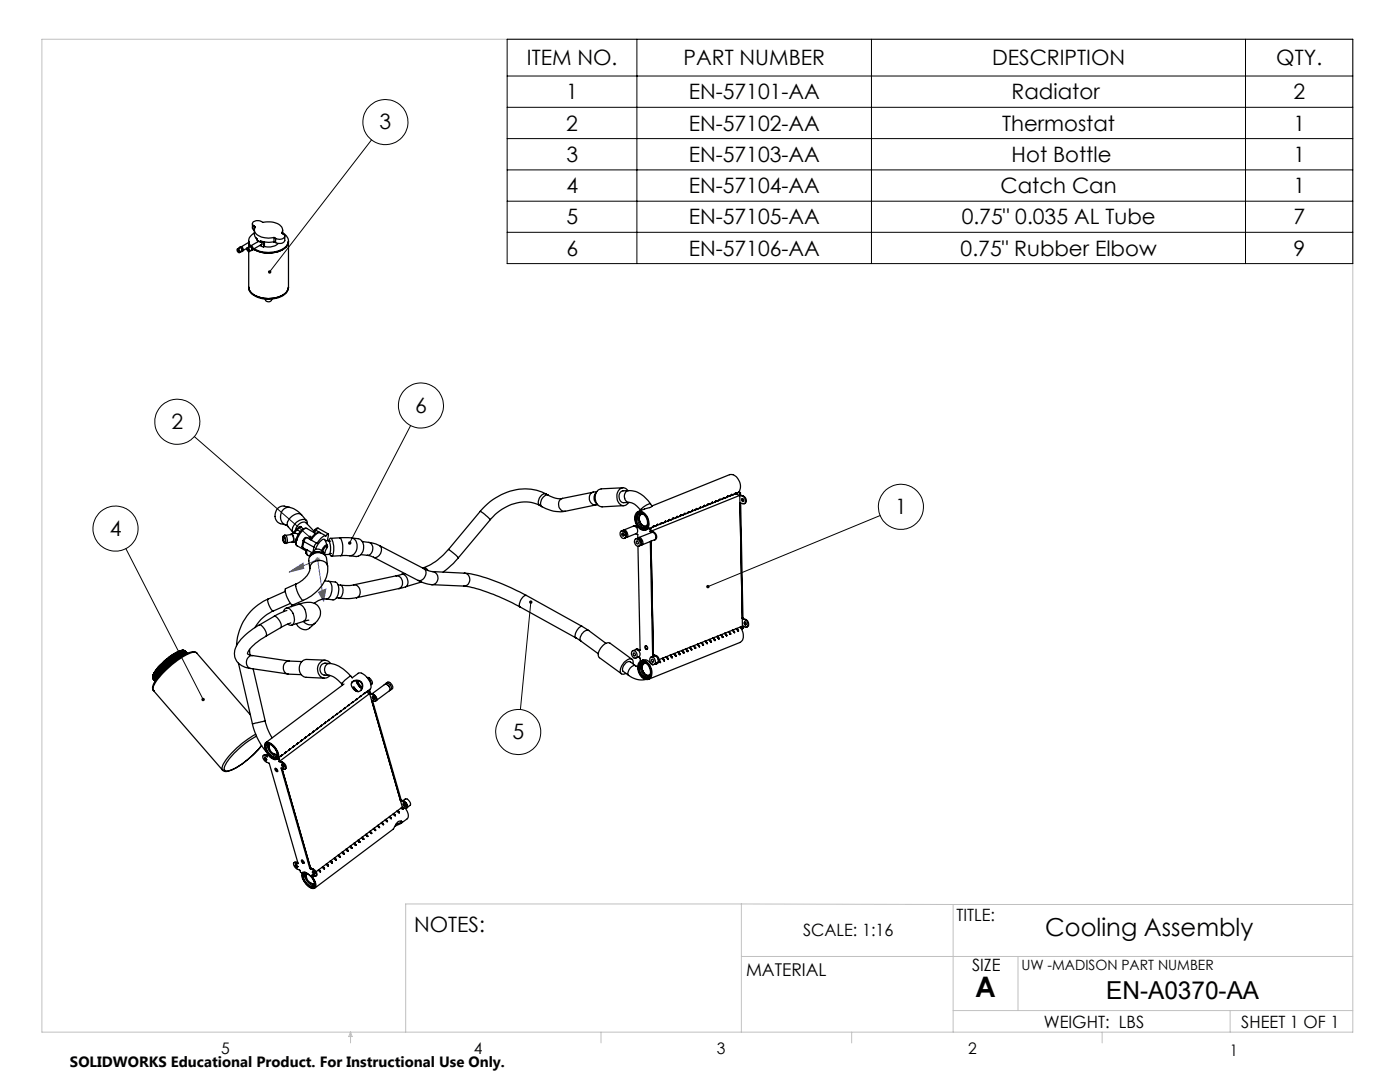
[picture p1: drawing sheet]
<svg xmlns="http://www.w3.org/2000/svg" width="279mm" height="216mm" viewBox="0 0 279 216" stroke-linecap="round" stroke-linejoin="round" font-family="sans-serif">
<g fill="none" stroke="#c0c0c0" stroke-width=".2">
<path d="M8.4 7.8h261.6v198.2h-261.6zM148 180.4v25.6M148 180.4h-67v25.6M148 190.9h122M148 180.4l42.2 .1M190.2 180.5v25.5M190.2 180.5h79.8M203.2 190.9v10.7M70 206v2.1M70 206l.3 .8h-.7zM119.9 206v2.1M170 206v2.1"/>
<path d="M190.2 201.6h79.8M220 206v2.1M245.5 201.6v4.4"/>
</g>
<path d="M57.7 114.2l5.7-2.5 1.2 8.2M57.7 114.2l2.8-1.8 .1 1zM63.6 118.2l1.4-.7-.4 2.4z" fill="none" stroke="#00f" stroke-width=".2"/>
<path d="M62.9 111.7h1M63 111.3l.7 .7M63.4 111.2v.9M63.7 111.3l-.7 .7" fill="none" stroke="#808080" stroke-width=".2"/>
<g fill="none" stroke="#000" stroke-width=".2">
<path d="M101.2 7.8h168.8v44.8h-168.8zM101.2 15.2h168.8M127.1 7.8v44.8M173.9 7.8v44.8M248.6 7.8v44.8M74.2 27.9l-20.4 26.4M101.2 21.4h168.8M101.2 27.7h168.8M101.2 33.9h168.8M101.2 40.1h168.8M101.2 46.4h168.8M38.8 87.1l23.1 20.1"/>
<path d="M82 84.9l-12.2 23.4M25.1 109.5l15.4 30.1M175.6 102.9l-34.3 14.2M105.9 120.2l-2 21.4"/>
<circle cx="76.9" cy="24.4" r="4.5"/>
<circle cx="35.4" cy="84.2" r="4.5"/>
<circle cx="84" cy="80.9" r="4.5"/>
<circle cx="23" cy="105.5" r="4.5"/>
<circle cx="179.8" cy="101.1" r="4.5"/>
<circle cx="103.4" cy="146.1" r="4.5"/>
</g>
<path d="M57.7 114.2l2.8-1.8 .1 1zM63.6 118.2l1.4-.7-.4 2.4z" fill="#00f"/>
<path d="M141 116.8v.4l.3-.1-.3 .1a.34 .34 0 0 0 .5 .1 .34 .34 0 0 0 0-.5 .34 .34 0 0 0-.5 0zM61.6 107a.34 .34 0 0 0 0 .5 .34 .34 0 0 0 .5-.1l-.2-.2 .2 .2a.34 .34 0 0 0 0-.5 .34 .34 0 0 0-.5 .1zM53.6 54l-.1 .2 .1 .3 .2-.2-.2 .2a.34 .34 0 0 0 .5 0 .34 .34 0 0 0 0-.5 .34 .34 0 0 0-.5 0zM40.4 139.3a.34 .34 0 0 0-.2 .4 .34 .34 0 0 0 .5 .2l-.2-.3 .2 .3a.34 .34 0 0 0 .1-.5 .34 .34 0 0 0-.4-.1zM105.7 119.9a.34 .34 0 0 0 0 .5 .34 .34 0 0 0 .6-.1 .34 .34 0 0 0-.3-.5l-.1 .4 .1-.4zM69.5 108.1l.1 .5 .2-.3-.2 .4a.35 .35 0 0 0 .5-.2 .35 .35 0 0 0-.1-.4 .35 .35 0 0 0-.5 0z" fill="#000"/>
<g fill="none" stroke="#000" stroke-width=".25">
<path d="M47.4 49.7a.4 .4 0 0 1 .4 .2 .4 .4 0 0 1-.1 .5 .54 .54 0 0 1-.3-.7zM47.4 49.7l.4-.3a.5 .5 0 0 1 .5 .7l-.5 .3M47.7 49.5a.41 .41 0 0 1 .6 .1 .41 .41 0 0 1-.1 .6M47.8 49.4a.49 .49 0 0 1 .7 .1 .49 .49 0 0 1-.2 .7M49.3 49.5a.37 .37 0 0 1 .5 .2 .37 .37 0 0 1-.2 .5l-.3-.4zM49.3 49.5l-.7 .5M49.3 49.5l.5-.3a.47 .47 0 0 1 .4 .7l-.5 .3M49.5 49.7l.1 .1v.2l-.1-.1zM49.6 57.3a2.76 2.76 0 0 0 2.7 2.1 5.4 5.4 0 0 0 4.9-1.2l.4-.9M49.6 48.2l.3 .9M49.6 48.4l-1.4 .8M49.6 48.1v1.2"/>
<path d="M49.7 49.3a.44 .44 0 0 1 .6 .1 .44 .44 0 0 1-.1 .6h-.1M49.8 49.1a.48 .48 0 0 1 .6 .2 .48 .48 0 0 1-.2 .7M50.4 44.6v1l.3 .3M50.7 45.1l.3 .2a1.27 1.27 0 0 0 .9 1.9 4.6 4.6 0 0 0 2.8 .2M50.7 45.1a.51 .51 0 0 1-.3-.6 .51 .51 0 0 1 .5-.4h1.1a1.02 1.02 0 0 0 1.2 .2 2.84 2.84 0 0 1 3.2 1.4l-.2 .8 .3 .2a.52 .52 0 0 1 .3 .6 .52 .52 0 0 1-.6 .4l-.4 .1-.8-.2M50.7 45.1v.8M50.7 45.9l.1 .1M50.8 45.9v1.2l.5 .6a.82 .82 0 0 0 .7 .6M50.8 46.5a1.64 1.64 0 0 0-.8 2.5M51 47.4l.3 .4M51.5 48v.2M51.6 48.2l-1.5 .8"/>
<path d="M51.9 49l.7 .3M52 48.1v.1l.4 .2M52.1 48.2l-.1 .1M52.1 48.3l.2 .3-.2 .3M52.2 48.8l-1.7 .9M52.4 48.2v.2M52.4 48.4l.2-.1v1M52.8 48.3v.9M52.8 49.2l-.2 .1M53 59.7a.66 .66 0 0 0 .6 .5 .66 .66 0 0 0 .7-.5M54.6 48.3l.2 .1M54.7 48.2a4.9 4.9 0 0 1-2.7-.2v.3"/>
<path d="M54.7 47.4l.3 .2M54.7 47.4v.8M54.7 48.2l.3 .2M54.8 48.3v.1M54.9 48.3l-.1 .1M55 47.6v.8M55.5 48.6a2.82 2.82 0 0 1-2.7 .6M56.4 46.5a1.73 1.73 0 0 1 1.2 1.7 1.73 1.73 0 0 1-1.4 1.6 6.1 6.1 0 0 1-5.5-.2M56.4 45.9v.7M56.8 47.1v.9a1.23 1.23 0 0 1-1.8 .4M57.6 48.1v9.3a3.1 3.1 0 0 1-3.2 2.3 4.7 4.7 0 0 1-4.6-1.7l-.2-.4v-7.4M57.6 48.2a3.1 3.1 0 0 1-3.2 2.2 5.7 5.7 0 0 1-3.8-.7"/>
<path d="M109 98.6a10.3 10.3 0 0 0-11.2 1.5l-2 1.9M109 98.6a1.5 1.5 0 0 0-1.3 2.3M109 98.6l.4 .2M109.4 98.8a4 4 0 0 0 2.9 .6M109.4 98.8a1.5 1.5 0 0 0-1.2 2.3M112.3 99.4a1.36 1.36 0 0 0-.8 1.5 1.36 1.36 0 0 0 1.3 1.1M118.4 98.2a1.32 1.32 0 0 0-.8 1.5 1.32 1.32 0 0 0 1.3 1.1M118.4 98.2l-6.1 1.2M119 98.2a1.54 1.54 0 0 0 .1 2.3M119.1 98.1l-.7 .1M124.3 97.3l-4.3 .2a1.94 1.94 0 0 0-.6 3.4l.8 .2 4.3-.2M124.4 97.9a1.22 1.22 0 0 0-.9 1.3 1.22 1.22 0 0 0 1 1.1"/>
<path d="M125.3 97.9a1.14 1.14 0 0 0-1.2-.5 1.14 1.14 0 0 0-.9 1 1.83 1.83 0 0 0 1.3 2.5l.4-.1 .5-.5M125.4 97.9a5.2 5.2 0 0 1 4.4 2.6M125.4 97.9a1.23 1.23 0 0 0-.8 1.2 1.23 1.23 0 0 0 1 1.2M125.4 97.9h-1.1M142.9 100l-1.1 .5M142.9 100l-.4 .3M142.9 99.9v.1M143.7 99.7l-1.1 .5M143.7 99.7l-.4 .2M143.7 99.6v.1M144.5 99.3l-1.2 .6M144.5 99.3l-.5 .3"/>
<path d="M144.5 99.3h.1M145.3 99l-1.2 .6M145.3 99l-.5 .3M145.3 99h.1M146 98.7l-1.1 .6M146 98.7l-.4 .3M146 98.6v.1M146.4 98.7l.7-.3a2.04 2.04 0 0 0 0-3.1 1.37 1.37 0 0 0-1.5-.6l-15.5 6.3M146.8 98.5l.8 .3M146.8 98.4l-1.1 .6M146.8 98.4l-.4 .3M146.8 98.3v.1"/>
<path d="M147.4 98.2l-.4 .2M147.4 98.2l.2 .2M147.4 98.2l.4 .1M147.6 98.8l.6 26.2-16.7 6.6 .3 .4M147.6 98.4v.4M147.6 98.8l.6 .2M147.6 98.8l-17.7 7.2M147.8 98.8h-.2M147.8 98.8l.5 .2M147.8 98.3l-.2 .1M147.8 98.3v.5M148.1 99.5a.27 .27 0 0 1 .3 .1 .27 .27 0 0 1 0 .3 .27 .27 0 0 1-.3 0z"/>
<path d="M148.2 99.5v.4l.2 .1M148.2 99a.83 .83 0 0 1 .6 .7 .83 .83 0 0 1-.4 .8l-.7-.2M148.3 99a.83 .83 0 0 1 .6 .7 .83 .83 0 0 1-.4 .8M148.3 99h-.1M53.5 119.6a10.5 10.5 0 0 0-6.3 9.2M53.5 119.6a2.88 2.88 0 0 0 1 2.3M56.5 107h.1a.91 .91 0 0 1 .2 1.3l-.3-.3zM56.5 107l.3-.2a1.12 1.12 0 0 1 .5 1.6l-.5-.1M56.6 107.2a.56 .56 0 0 1 .3 .4 .56 .56 0 0 1-.2 .6l-.2-.5zM56.9 118l-3.4 1.6M57 104.7l.5 .4M57 106.8l1.2-.2a1.19 1.19 0 0 1 .2 1.5l-1.1 .2"/>
<path d="M57.5 105.1l1 1.2M57.8 101.2l1.1 .5 1.3 1M57.8 101.2l-1.1-.2a1.83 1.83 0 0 0-1.8 1.4 1.83 1.83 0 0 0 1.1 2.1l1 .2M57.8 101.2a1.84 1.84 0 0 0-1.8 1.5 1.84 1.84 0 0 0 1 2M58 106.7l.1-.1a.91 .91 0 0 1 .5 1.2l-.1 .4h-.3M58.7 106.4l.8 .2M58.7 106.4l-.6 .1M59 108.2l.1 .5 .2 .2M59 105.8a1.78 1.78 0 0 1 2-1.6l1.7 1.8M59 108.2l.1 .2M59 108.2h-.6M59.1 105.7l-.6 .8"/>
<path d="M59.1 105.7h.2M59.1 116.5l-2.1 1a4.1 4.1 0 0 0 1.4 3.2l2.1-.9M59.1 116.5a4.1 4.1 0 0 0 1.4 3.3M59.1 107.5l-.1 .7M59.1 108.4l.2 .5M59.1 107.5l.2 .2M59.3 107.7l-.2 .7M59.3 105.7l-.6 .7M59.3 108.9l1.8 1M59.3 105.7l.6 .4M60 105.1h-.2l-.7 .6M60 105.1l.5 .5"/>
<path d="M60 105.1l-.7 .6M60.2 102.7a1.69 1.69 0 0 0-2.3 .7 1.35 1.35 0 0 0-.4 1.7M60.2 102.7l1 1.2M60.4 109.3l.8 .4M60.5 107.8l-.2 1.3 .1 .2M60.5 107.8l.1 .3M60.6 108.1l2.1 1.1M60.6 108.1l-.2 1.2M61 110l.1 .5M61 109.9l.1 .3M61.1 109.6v.9l.3 .3M61.2 107.3a.57 .57 0 0 0-.7 .5"/>
<path d="M61.2 105.4a1.42 1.42 0 0 0-1.5 1l-.6 1.1M61.2 107.3l-.4 .3-.2 .5M61.2 105.4a1.14 1.14 0 0 0-1.1 .8l-.8 1.5M61.2 109.7v.7l.2 .4M61.2 107.3l2.1 1.1M61.2 105.4l1.4 .8M61.2 109.7l1.1 .6M61.3 104.6a.84 .84 0 0 0-.3-.9 .84 .84 0 0 0-1 .1 2.19 2.19 0 0 0-1.6 2.3l.2 .2M61.4 110.8l.5 .3M61.8 113.5a4 4 0 0 1-2.7 3M61.9 110.8v.2M62.3 110.3l-.4 .3v.2"/>
<path d="M62.4 110.3h-.1M62.6 106.2l.2 .1M62.7 109.2l-.3 1.1M62.8 106.3l.2 .2M62.9 105.7l.1 .1M62.9 105.7l-.3 .5M63 109.6l-.6 .7M63 109.6h.7l.5 .3M63 105.8l.9 .5M63 105.8l-.2 .5M63.3 108.4l-.5 .3-.1 .5M63.3 108.4h.1"/>
<path d="M63.5 105.4h-.4l-.2 .3M63.5 105.4l-.5 .4M63.5 105.4l2 1.1M63.9 106.3a2.01 2.01 0 0 0-2 1.4M63.9 106.3a2.46 2.46 0 0 0-1.8 1.5M63.9 106.3l1.2 .6M64.2 110.4a1.51 1.51 0 0 0-2 .3M64.2 109.9l.2 .1M64.4 110l.2 .6M64.5 110.5a1.61 1.61 0 0 0-2.5 .4M64.8 115.9l.7 .1M64.9 108a.53 .53 0 0 1 .6-.1 .53 .53 0 0 1 .3 .5l.2 1a1.37 1.37 0 0 1-.3 1.2l-1 .1"/>
<path d="M65.1 106.9a2.46 2.46 0 0 0-1.8 1.5M65.1 106.9l.3-.4 .1 .1-.2 1.3M65.1 119.5a3.3 3.3 0 0 0-2.4 .9M65.3 108.8l-.4-1a.53 .53 0 0 0-.9 .2l-.5 .6-.5 1M65.3 109.3v-.3a1.04 1.04 0 0 0-.9 1M65.3 109.3l-.7 1.3M65.3 108.8a.6 .6 0 0 0-.8 .5l-.3 .6M65.3 108.8h.1M65.3 108.9v.4M65.4 112.9a6.7 6.7 0 0 1-3.7 6.3l-1.2 .6M65.4 112.9l-.2-1.5a1.85 1.85 0 0 0-2-1.1 1.85 1.85 0 0 0-1.6 1.6l.2 1.6M65.4 112.9a1.87 1.87 0 0 0-1.9-1.1 1.87 1.87 0 0 0-1.7 1.5v.2"/>
<path d="M65.5 116l1.4 .1a1.75 1.75 0 0 1 .6 2.3 1.4 1.4 0 0 1-1 1.3l-1.4-.2M65.5 116a1.75 1.75 0 0 1 .6 2.3 1.43 1.43 0 0 1-1 1.2M65.6 108a.37 .37 0 0 1 .1-.5 .37 .37 0 0 1 .5 0 4.1 4.1 0 0 1 .1 3.4h-.3l-.2-.4M65.7 108h.3M65.8 110.5h.3M67.1 119.3h.5M67.5 116.7l.4 .1M67.8 107.3l2.4 .1M67.8 107.3a2.62 2.62 0 0 1 .6 2.4 1.04 1.04 0 0 1-.4 1.2M67.8 107.3l-1.8 .1M67.9 116.8a1.67 1.67 0 0 1 0 2.5h-.3M68 110.9h1.8"/>
<path d="M68 110.9l-1.8 .1M70.2 107.4l1.3 .1a1.92 1.92 0 0 1 .2 3.4l-.6 .2-1.3-.2M70.2 107.4a1.91 1.91 0 0 1 .6 3.1l-.6 .3-.4 .1M70.6 116.7l-.8 .1h-1.9M70.6 116.7a1.37 1.37 0 0 1 1.2 1.1 1.37 1.37 0 0 1-.6 1.5M71.1 119.3h.1M71.2 119.3l-1.6 .2-2-.2M72 110.7l1.3 .1M72.3 108.1l1.3 .1M73.3 110.8l1.2 .4M73.6 108.2l1.4 .3 .7 .4M73.6 108.2a1.36 1.36 0 0 1 .8 1.4 1.36 1.36 0 0 1-1.1 1.2"/>
<path d="M74.5 111.2l8.9 4.6M75.7 108.9a1.39 1.39 0 0 1 .3 1.6 1.39 1.39 0 0 1-1.5 .7M75.7 108.9l8.9 4.6M79.1 114.9a1.34 1.34 0 0 1 1.2 1.1 1.34 1.34 0 0 1-.7 1.4M79.1 114.9l-8.5 1.8M79.6 117.4h.1M79.6 117.4l-8.4 1.9M80.2 114.6l-1.1 .3M80.2 114.6a1.45 1.45 0 0 1 1.1 1 1.45 1.45 0 0 1-.3 1.5h-.1M80.8 114.4l-.6 .2M80.9 117.1l-1.3 .3M83.4 115.8l1.6 .7 1.2 .2"/>
<path d="M84.1 116.1l-3.2 1M84.5 113.3l.5 .1 .4 .4M84.5 113.3h-.2M84.6 113.5l1.7 .6M84.6 113.5a1.42 1.42 0 0 1 .2 1.6 1.42 1.42 0 0 1-1.4 .7M86.2 116.7l6.4 .2M86.3 114.1a1.32 1.32 0 0 1 1.1 1.3 1.32 1.32 0 0 1-1.2 1.3M86.3 114.1l6.4 .3M89.5 109.6l-.2 .3a10.8 10.8 0 0 1-4.8 3.4M89.5 109.6l2 1.7M91.5 111.3l-1 1.1-2.1 1.8M92.6 116.9a35.7 35.7 0 0 1 11.2 4.2"/>
<path d="M92.7 114.4a33.5 33.5 0 0 1 11.5 4l.9 .4M92.7 114.4a1.3 1.3 0 0 1 1.1 1.3 1.3 1.3 0 0 1-1.2 1.2M95.8 102l2.1 1.7M95.8 102l-6.3 7.6M97.9 103.7l-6.4 7.6M105.1 118.8a1.84 1.84 0 0 0-1.3 2.3M105.1 118.8l11.1 6.2M107.7 100.9a7.8 7.8 0 0 0-8.5 1.4l-1.3 1.4M107.7 100.9l.5 .2M108.2 101.1a6.7 6.7 0 0 0 4.6 .9M118.9 100.8l-6.1 1.2M119.3 100.7l-.4 .1"/>
<path d="M123.9 106a.79 .79 0 0 1 .9 .5 .79 .79 0 0 1-.3 1 .94 .94 0 0 1-.6-1.5zM124 105.9a.84 .84 0 0 1 1 1.1l-.1 .3-.3 .1M124.2 106.4a.29 .29 0 0 1 .3 .2 .29 .29 0 0 1-.2 .4l-.2-.3zM124.4 106.4l.1 .5M124.4 106.4l.1 .4M124.4 105.9a.53 .53 0 0 1 .6 0 .53 .53 0 0 1 .2 .5l.1 .4a.33 .33 0 0 1-.3 .4M124.7 106.2l.3 .2v.3M125.6 100.3a2.98 2.98 0 0 1 2.2 1.5M125.6 100.3h-1.2M126.4 105a.85 .85 0 0 1 .8 .5 .85 .85 0 0 1-.2 1l-1.9 .7M126.4 105l-1.9 .8M126.8 107.6a.77 .77 0 0 1 .9 .4 .77 .77 0 0 1-.3 1 .97 .97 0 0 1-.6-1.4z"/>
<path d="M126.8 104.9l-.4 .1M126.8 104.9l.4 .2v.1l-.5-.2M126.8 104.9l-.1 .1M126.9 106.5l.4 .1v.8M126.9 107.5l.3-.1a.99 .99 0 0 1 .6 1.4l-.3 .2M127 108a.29 .29 0 0 1 .4 .2 .29 .29 0 0 1-.3 .3l-.1-.3zM127.1 102.2a1.45 1.45 0 0 1 2.1 1 1.81 1.81 0 0 1-.4 2.6 2.27 2.27 0 0 1-2.1-2.8zM127.2 102.4a1.38 1.38 0 0 1 2 1.2 1.39 1.39 0 0 1-.7 2 2.08 2.08 0 0 1-1.3-3.2zM127.3 102.6a1.38 1.38 0 0 1 1.9 1.3 1.06 1.06 0 0 1-1.1 1.5 1.95 1.95 0 0 1-.8-2.8zM127.3 109l.4 20.7-.1 .1M127.4 107.4a.56 .56 0 0 1 .8 .5l.1 .3a.38 .38 0 0 1-.3 .5M127.5 107.2l2.5-.9a.85 .85 0 0 1 .8 .5 .85 .85 0 0 1-.2 .9"/>
<path d="M127.6 103.5l.3 1M127.6 102.4a1.84 1.84 0 0 0 1.2 2.9M127.8 107.7l.2 .3v.2M127.8 101.8v.1M128.1 102.4a1.47 1.47 0 0 0 .3 2.6h.7M128.3 102.6a.98 .98 0 0 0-.8 .6 .98 .98 0 0 0 .3 1 .85 .85 0 0 0 1.4 .5M129.2 105.6l-.4 .2M129.5 105.4l-.3 .2M129.5 105.4l.3 .2M129.5 105.4l.4 .1M129.8 105.6v.4M129.8 106l.5 .2"/>
<path d="M129.8 108.1l.4 22.5M129.8 100.5a2.83 2.83 0 0 0-2 1.3M129.8 100.5l.3 .5M129.9 106h.1M129.9 106h-.1M129.9 106l.6 .2M129.9 105.5l-.1 .1M129.9 105.5v.5M129.9 108l.5 22.5M130.1 101l-.2 .2-2.5 .9M130.5 106.2a.83 .83 0 0 1 .6 .7 .83 .83 0 0 1-.5 .8M130.5 106.2l-.2 .1"/>
<path d="M130.5 105l-.8 .4M130.5 105l-.4 .3M130.5 104.9v.1M130.6 107.7l-2.5 1M130.9 107.2l-.3 .5M131.3 104.7l-1.2 .5M131.3 104.7l-.5 .3M131.3 104.6v.1M132 104.4l-1.1 .5M132 104.4l-.4 .2M132 104.3v.1M132.8 104l-1.1 .6"/>
<path d="M132.8 104l-.4 .3M132.8 104h.1M133.6 103.7l-1.1 .6M133.6 103.7l-.4 .3M133.6 103.6v.1M134.4 103.4l-1.2 .6M134.4 103.4l-.5 .3M134.4 103.3v.1M135.1 103.1l-1.1 .6M135.1 103.1l-.4 .3M135.1 103v.1M135.9 102.8l-1.1 .6"/>
<path d="M135.9 102.8l-.4 .3M135.9 102.7v.1M136.7 102.5l-1.1 .5M136.7 102.5l-.4 .3M136.7 102.4v.1M137.5 102.2l-1.2 .5M137.5 102.2l-.4 .2M137.5 102.1v.1M138.3 101.8l-1.2 .6M138.3 101.8l-.5 .3M138.3 101.8h.1M139 101.5l-1.1 .6"/>
<path d="M139 101.5l-.4 .3M139 101.5h.1M139.8 101.2l-1.1 .6M139.8 101.2l-.4 .3M139.8 101.1v.1M140.6 100.9l-1.1 .6M140.6 100.9l-.4 .3M140.6 100.8v.1M141.4 100.5v.1M141.4 100.6l-1.2 .6M141.4 100.6l-.5 .3M142.2 100.3v-.1l-.6 .4-.6 .3"/>
<path d="M142.2 100.3l-.5 .3M142.2 100.2v.1M147.8 100.4l.5 22.9M30.5 135.1l.1 .3M30.5 135v.1M30.5 135l.1 .2M30.5 135.1l.1 .2M30.5 135.4v-.1l.1 .1M30.6 135.4h.1M30.6 135.3v.1M30.6 135.2v.1M30.6 135.1v.1"/>
<path d="M30.6 135.4v.1M30.6 135.4l.4 .5M30.6 135.3l.4 .6-.4-.5M30.6 135.2l.4 .6-.4-.6M30.6 135.1l.5 .6M30.6 135.5l.4 .4M30.6 135v.1M30.6 135l-.1-.2 .1 .2M30.6 135.1l-.1-.2 .1 .2M30.6 135l.6 .6M30.6 137.8h.1M30.6 134.9v.1"/>
<path d="M30.6 137.8l13.8 15.9M30.6 134.9l.6 .7M30.7 134.9l-.1-.2v.2M30.7 134.9l.5 .6M30.7 134.8v.1M30.7 134.7l-.1-.2 .1 .3M30.7 134.8l.6 .7M30.7 134.7l.6 .7M30.7 134.7h.1M30.7 134.7l.7 .7M30.8 134.6l-.1-.2v.3M30.8 134.6l.6 .7"/>
<path d="M30.8 134.5v.1M30.8 134.4v-.1v.2M30.8 134.5l.6 .7M30.8 134.4l.7 .8M30.9 134.4h-.1M30.9 134.4l.6 .7M30.9 134.3l-.1-.2 .1 .3M30.9 134.3l.7 .7M31 134.2l-.1 .1M31 134.2l.6 .8M31 134.1l-.1-.1 .1 .2M31 134.1l.7 .8"/>
<path d="M31.1 134.1h-.1M31.1 134.1l.7 .7M31.2 134l-.2-.2 .1 .3M31.2 134l.6 .8M31.2 133.9v.1M31.2 133.9l.7 .8M31.3 133.8l-.1-.1v.2M31.3 133.8l.7 .8M31.4 133.7l-.1 .1M31.4 133.7l.6 .8M31.4 133.6l-.1-.1 .1 .2M31.4 133.6l.7 .8"/>
<path d="M31.5 133.5l-.1 .1M31.5 133.5l.7 .8M31.6 133.1l.1 .2M31.6 133.1v.3M31.6 133.5l-.2-.2 .1 .2M31.6 133.5l.6 .8M31.6 133.1l.8 1-.7-.8M31.6 133.4v.1M31.6 133.4l.7 .8M31.7 133l.2 .1M31.7 133l.1 .2M31.7 133l.9 .9-.7-.8"/>
<path d="M31.8 133.2l-.1 .1M31.8 133.2l.7 .8M31.9 132.8l.1 .1M31.9 132.8l.1 .2M31.9 132.8l.8 .9-.7-.8M32 133l-.1 .1M32 133l.7 .8M32.1 132.6l.1 .2M32.1 132.6v.2M32.1 132.6l.8 1M32.1 132.8l-.1 .1M32.1 132.8l.7 .8"/>
<path d="M32.2 132.8l.7 .8M32.2 132.4l.2 .2M32.2 132.4l.1 .2M32.2 132.4l.9 1M32.3 132.6l-.1 .2M32.3 132.6l.8 .9M32.4 132.6l.7 .8M32.5 132.3l.1 .1M32.5 132.3v.2M32.5 132.3l.8 .9M32.5 132.5l-.1 .1M32.5 132.5l.7 .8"/>
<path d="M32.6 132.4l.7 .8M32.6 132.1l.2 .1M32.6 132.1l.1 .2M32.6 132.1l.9 1M32.7 132.3l-.1 .1M32.7 132.3l.7 .8M32.8 132.2l.7 .8M32.8 131.9l.2 .1M32.8 131.9l.1 .2M32.8 131.9l.9 1M32.9 132.1l-.1 .1M32.9 132.1l.7 .8"/>
<path d="M33 132l.7 .9M33 131.8l.2 .1M33 131.8l.1 .1M33 131.8l.9 .9M33.1 131.9l-.1 .1M33.1 131.9l.7 .9M33.2 131.6l.2 .1M33.2 131.6l.1 .2M33.2 131.9l.7 .8M33.2 131.6l.8 .9M33.3 131.8l-.1 .1M33.3 131.8l.7 .8"/>
<path d="M33.4 131.7l.7 .8M33.4 131.4l.2 .1M33.4 131.4l.1 .2M33.4 131.4l.9 1M33.5 131.6l-.1 .1M33.5 131.6l.7 .8M33.6 131.5l.7 .9M33.6 131.3l.2 .1M33.6 131.3l.1 .1M33.6 131.3l.9 .9M33.7 131.4l-.1 .1M33.7 131.4l.7 .9"/>
<path d="M33.8 131.1l.2 .1M33.8 131.1l.1 .2M33.8 131.4l.7 .8M33.8 131.1l.8 1-.7-.8M33.9 131.3l-.1 .1M34 131l.2 .1M34 131l.1 .1M34 131.2l.7 .8M34 131l.9 .9M34.1 131.1l-.1 .1M34.1 131.1l.7 .8M34.2 130.8l.2 .1"/>
<path d="M34.2 130.8l.1 .2M34.2 131.1l.7 .8M34.2 130.8l.8 1M34.3 131l-.1 .1M34.3 131l.7 .8M34.4 130.7l.2 .1M34.4 130.7l.1 .1M34.4 130.9l.7 .8M34.4 130.7l.8 .9-.7-.8M34.5 130.8l-.1 .1M34.6 130.6h.2M34.6 130.6l.1 .1"/>
<path d="M34.6 130.8l.7 .8M34.6 130.6l.8 .9M34.7 130.7l-.1 .1M34.7 130.7l.7 .8M34.8 130.6l.7 .8M34.9 130.6h-.1M34.9 130.6l.7 .8M35 130.5l-.2-.1 .1 .2M35 130.5l.7 .8M35.1 130.5h-.1M35.1 130.5l.7 .7M35.2 130.4l-.2-.1 .1 .2"/>
<path d="M35.2 130.4l.7 .8M35.3 130.4h-.1M35.3 130.4l.7 .7M35.4 130.3l-.2-.1 .1 .2M35.4 130.3l.7 .8M35.5 130.2l-.1 .1M35.5 130.2l.7 .8M35.6 130.2l-.3-.1 .2 .1M35.6 130.2l.6 .8M35.7 130.2h-.1M35.7 130.2l.6 .7M35.7 130.1l-.2-.1 .2 .2"/>
<path d="M35.7 130.1l.7 .8M35.8 130.1h-.1M35.8 130.1l.6 .7M35.9 130.1l-.2-.1 .1 .1M35.9 130.1l.6 .7M36 130l-.1 .1M36 130l.6 .7M36.1 130l-.3-.1 .2 .1M36.1 130l.6 .7M36.1 130h.1M36.1 130l-.2-.1 .3 .1M36.2 130l.6 .6"/>
<path d="M36.2 129.8l.2 .1zM36.3 129.9l-.1 .1M36.3 129.9l-.2-.1 .2 .1M36.3 129.9l.6 .7M36.3 129.8a10.7 10.7 0 0 0-5.2 3.9l-.6 1.3M36.3 129.8h.1M36.3 129.8l.2 .1M36.4 129.9h-.1M36.4 129.9l.6 .7M36.4 129.8h-.1M36.4 129.8h.1M36.4 129.9h.1"/>
<path d="M36.4 129.8l.3 .1M36.4 129.8l.2 .1M36.4 129.9l.6 .6M36.5 129.9l.6 .6M36.5 129.9h.1M36.5 129.8l.3 .1M36.5 129.8l.2 .1M36.6 129.8h.1M36.6 129.9l.6 .6M36.7 129.8l.2 .1M36.7 129.8l.1 .1M36.7 129.9l.5 .5"/>
<path d="M36.8 129.9h.1M36.8 129.9l.5 .5-.5-.5M36.9 129.9h.1M36.9 129.9l.1 .1M36.9 129.9l.4 .5M37 130l.4 .4M37 129.9l.3 .5M37 130l.3 .4M39.3 130.3a1.3 1.3 0 0 0-1.7-.1 15.9 15.9 0 0 0-7 6.4l-.2 .7 .2 .5M39.3 130.3a1.51 1.51 0 0 0-1.7 .2 17.5 17.5 0 0 0-6.9 6.3l-.2 .7 .1 .3M39.3 130.3l10.7 12.3M47.6 132.3l2.8 12.1"/>
<path d="M49.8 129.6l.1 1.1M50 133.4l7.4 1.1M50.4 130.8a1.33 1.33 0 0 0-1.2 1.1 1.33 1.33 0 0 0 .8 1.5M50.4 130.8l7.3 1.1M50.5 133.5l2.4 10.3M51.8 124.7l-.3 .1a9.8 9.8 0 0 0-4.7 5 2.89 2.89 0 0 0 2.5 3.4l.7 .2M51.8 124.7a2 2 0 0 1 1.4 1.7l-.1 .6M53.1 127a7.5 7.5 0 0 0-3.7 3.4l.4 .3 .6 .1M54.5 121.9a7.8 7.8 0 0 0-3.6 3.3M54.7 123a2 2 0 0 1 1.4 1.7l-.1 .5M54.7 123l-2.9 1.7M56 125.2l-2.9 1.8"/>
<path d="M56.6 122a.82 .82 0 0 1 .7-.7 .82 .82 0 0 1 .9 .6 2.42 2.42 0 0 1 .2 2.7l-.4 .2-.6-.3M57.3 121.8l-2.6 1.2M58 120.4l-3.5 1.5M58 124.3l-2 .9M58.2 120.7l-.1 .3M59.5 120.6a3.9 3.9 0 0 1 3.8 .2 2.37 2.37 0 0 1-.5 3.6M59.5 120.6a1.78 1.78 0 0 1 1.6 2 1.18 1.18 0 0 1-.5 1.4M59.5 120.6l-2.4 .8M60.2 132l-2.5-.1a1.34 1.34 0 0 0-1.2 1.2 1.34 1.34 0 0 0 1 1.4l2.6 .1M60.6 124a1.62 1.62 0 0 0 2.2 .4M60.6 124l-2.4 .7M61.6 123.8l-1 .2"/>
<path d="M62.8 124.4l-1 .9a1.82 1.82 0 0 1-2.7-.8M64.7 134.7l1 .1M64.8 132.3l1 .1M64.9 131.7l-3.7-.1a1.82 1.82 0 0 0-1.5 1.7 1.82 1.82 0 0 0 1.4 1.8l3.6 .2M64.9 132.4a1.19 1.19 0 0 0-1.1 1.1 1.19 1.19 0 0 0 1 1.2M65.7 134.8l1.1 .4 1.4 1.3M65.8 132.4a6.6 6.6 0 0 1 4.2 2.5M65.8 132.4a1.21 1.21 0 0 0-1 1.1 1.21 1.21 0 0 0 .9 1.3M66 132.4a1.4 1.4 0 0 0-1.6-.6 1.4 1.4 0 0 0-1 1.4 1.64 1.64 0 0 0 1.8 2.1l.7-.5M68.2 136.5l.2 .2M68.7 136.5l-15.7 11.7M70 134.9l-1.2 .9-.6 .7"/>
<path d="M70 134.9l.3 .4M70.3 135.3l1.2-.9a1.49 1.49 0 0 1 1.7 .7 1.98 1.98 0 0 1 .6 2.4l-.2 .3 .2 .1M70.3 136.1a1.19 1.19 0 0 1 1.9 .1 1.19 1.19 0 0 1-.7 1.8 1.4 1.4 0 0 1-1.2-1.9zM70.4 136l-.2 .2M70.4 140h.1M70.5 136l-.3 .3M70.5 136a1.19 1.19 0 0 1 1.6 .2 1.19 1.19 0 0 1-.1 1.6M70.5 136l-.3 .2M70.6 137.4h.2M70.7 137.2l.8 .8M70.7 137.2l-.2-.1 .6 .8M70.7 137.2l.1 .2"/>
<path d="M70.8 137.4l.5 .6M70.9 137.6l-.1 .1M71 137.7h.1M71 135.8l.7 1.2 .5 .4M71 137.7v.1M71.1 135.8l.1 .1a2.74 2.74 0 0 0 1 1.5M71.2 139.5l-.2 .1M71.2 139.5l-.9 .7M71.2 139.4v.1M71.4 135.8a2.12 2.12 0 0 0 .9 1.3M72 138.8v.1M72 138.9l-.2 .1"/>
<path d="M72 138.9l-.9 .7M72.8 138.3l-.2 .1M72.8 138.3l-.9 .7M72.8 138.2v.1M73.1 138.1l.7 .3M73.3 135.2a1.04 1.04 0 0 1 .9 1.3l-.2 .1M73.3 137.9l-.6 .5M73.4 137.9l.3 .1M73.5 135.5l.5 .6v.5M73.7 138l.1 .4M73.8 138.4l-18 13.5M73.8 138.4l6.5 22.6-17.2 13"/>
<path d="M73.8 138.4l.5 .2M73.8 137.9l-.1 .1M73.8 137.9l.1 .4M73.9 138.3l-.1 .1M73.9 138.3l.6 .2M74.3 138.4l2.4-1.8a.85 .85 0 0 1 .9 .3 .85 .85 0 0 1 .1 1l-2.6 1.9M74.3 139.1a.28 .28 0 0 1 .3 .1 .28 .28 0 0 1 0 .3zM74.3 138.6a1.19 1.19 0 0 1 .7 1.3h-.3l-.5-.2 5.7 20M74.3 139.8l5.7 19.8M74.4 139l.3 .4zM74.5 138.5v.1a.93 .93 0 0 1 .6 1.2M74.5 138.5a1.1 1.1 0 0 1 .6 1.3"/>
<path d="M74.5 138.5l-.2 .1M74.7 139.4h.1M75.1 139.8l-.1 .1M76.9 136.6a.79 .79 0 0 1 .9-.1 .79 .79 0 0 1 .3 .9l-.3 .3M77 136.4l.4-.3a1.01 1.01 0 0 1 .9 1.3l-.3 .3M77.5 136.8l.2 .3M103.8 121.1l11.1 6.2M114.9 127.3l1 .6M115.9 127.9l3.5 2.6M116.2 125l1.3 .8M116.2 125a1.97 1.97 0 0 0-1.3 2.2v.1M117.5 125.8a1.6 1.6 0 0 0-1.6 2.1"/>
<path d="M117.5 125.8l3.4 2.6M124.4 133.9l1 .9M125.4 134.8a4.1 4.1 0 0 0 3.5 .8M125.7 132l1.2 .9M125.8 132.1a1.18 1.18 0 0 0-1.4 .9l-.2 .6 .2 .4M126.1 131.6l-4.4-3.3a1.75 1.75 0 0 0-2 1.3 1.3 1.3 0 0 0-.1 1.6l4.4 3.2M126.2 129.9a.78 .78 0 0 1 .9 .5 .78 .78 0 0 1-.3 .9 .95 .95 0 0 1-.6-1.4zM126.3 132.4a.69 .69 0 0 0-.2-.8 .69 .69 0 0 0-.9 .1 2.37 2.37 0 0 0-1.2 2.7l.4 .1 .5-.1M126.4 130.3a.29 .29 0 0 1 .4 .2 .29 .29 0 0 1-.3 .3l-.1-.2zM126.9 132.9l.4 .2M126.9 129.6a.87 .87 0 0 1 .7 .6 .87 .87 0 0 1-.1 .9l-.6 .2M126.9 129.6h.2"/>
<path d="M126.9 132.9a1.45 1.45 0 0 0-1.5 1.9M126.9 129.6l-.6 .3M127.1 129.6l.5 .2M127.3 129.5l-.4 .1M127.3 129.5l-.2 .1M127.3 129.5l.4 .2M127.4 131.1l.3 .2 .1 .5h.2M127.7 132a1.45 1.45 0 0 1 2.1 .9 1.85 1.85 0 0 1-.5 2.7 2.3 2.3 0 0 1-1.9-3.2zM127.7 129.8h-.1M127.7 132.2a1.24 1.24 0 0 1 1.9 .6 1.71 1.71 0 0 1-.3 2.6 1.91 1.91 0 0 1-1.9-2.2zM127.9 132.4a1.34 1.34 0 0 1 1.9 1.2 1 1 0 0 1-.1 1.1 1 1 0 0 1-1 .4 1.9 1.9 0 0 1-.8-2.7zM128.1 131.9a1.32 1.32 0 0 1 1.9 .6l.3 .1"/>
<path d="M128.1 131.9h.1M128.2 133.1v.5M128.2 132.2a1.84 1.84 0 0 0 1.2 2.9M128.3 133.8h.1M128.3 131.7l-.3 .2M128.3 134l.3 .3M128.6 134.3a.74 .74 0 0 0 1.2 .2M128.7 132.2a1.51 1.51 0 0 0-.5 1.6 1.51 1.51 0 0 0 1.2 1.1l.3-.1M128.8 128.9a.37 .37 0 0 1 .4 .2 .37 .37 0 0 1-.2 .5l-.3-.3zM128.9 128.8a.47 .47 0 0 0 .3 .7M128.9 132.4a.99 .99 0 0 0-.8 .7 .99 .99 0 0 0 .3 1l.2 .2M129.8 131.2a.8 .8 0 0 1 .9 .4 .8 .8 0 0 1-.3 1 .94 .94 0 0 1-.6-1.4z"/>
<path d="M130 131.1l.5-.2a.84 .84 0 0 1 .8 .5 .84 .84 0 0 1-.2 .9M130.1 131.6a.29 .29 0 0 1 .4 .2 .29 .29 0 0 1-.3 .3l-.2-.4zM130.2 130.6l.1 .1M130.3 132.6h.1M130.3 130.7l.5 .2M130.4 130.5l.1 .1M130.4 130.5l-.2 .1M130.4 132.6h-.1M130.5 130.6l-.2 .1M130.5 130.6l.5 .2M130.8 130.9a.91 .91 0 0 1 .3 1.4M131 130.8a.85 .85 0 0 1 .5 .7 .85 .85 0 0 1-.4 .8"/>
<path d="M131 130.8l-.2 .1M131 132.4v.1M131.1 132.4l-.1 .1M131.1 132.3l-.6 .3M131.5 131.9l.3 .3v-.2M131.6 131.9l.1 .3M131.8 132v.2M132.3 131.3l.3 .4M132.6 131.7v.2l-.4-.5 .3 .5M132.6 131.7v.2M132.9 131.1l.5 .5-.1-.2M133 131.1l.3 .5"/>
<path d="M133.1 131l.2 .4M133.3 131.4l.1 .2M133.9 130.7l.2 .4M134.1 131.1l.1 .2-.5-.6 .4 .5M134.1 131.1l.1 .2M134.7 130.4l.2 .4M134.9 130.8v.2l-.4-.6 .4 .5M134.9 130.8v.2M135.4 130.1l.3 .4M135.7 130.5v.1h-.1l-.3-.5 .3 .5M135.7 130.5v.1M136.2 129.8l.3 .3"/>
<path d="M136.5 130.1v.3l-.4-.6 .3 .5M136.5 130.1v.2M137 129.4l.3 .4M137.3 129.8l-.1 .2-.4-.5 .4 .5M137.3 129.8v.2M137.8 129.1l.2 .4M138 129.5v.2l-.4-.5 .4 .5M138 129.5v.2M138.5 128.8l.3 .4M138.8 129.2v.2l-.4-.5 .3 .5M138.8 129.2v.2M139.3 128.5l.3 .4"/>
<path d="M139.6 128.9v.2l-.4-.5 .3 .4M139.6 128.9v.2M140.1 128.2l.3 .4M140.4 128.6l-.1 .2-.4-.6 .4 .5M140.4 128.6v.2M140.9 127.9l.2 .4M141.1 128.3v.1l-.4-.5 .4 .5M141.1 128.3v.1M141.5 127.6l.4 .5v-.1M141.5 127.6l.4 .5M141.6 127.6l.3 .4M141.9 128v.1"/>
<path d="M142.4 127.2l.3 .4M142.7 127.6v.2l-.4-.5 .3 .5M142.7 127.6v.2M143.2 126.9l.3 .4M143.5 127.3l-.1 .2-.3-.5 .3 .5M143.5 127.3v.2M144 126.6l.3 .4M144.3 127l-.1 .2-.4-.5 .4 .5M144.3 127v.2M144.7 126.3l.3 .4M145 126.7v.2l-.4-.5 .4 .5M145 126.7v.2"/>
<path d="M145.4 126.1l.4 .5v-.2M145.4 126l.3 .5M145.5 126l.3 .4M145.7 126.5h.1M145.8 126.4v.2M146.3 125.7l.3 .4M146.6 126.1v.2l-.4-.6 .3 .5M146.6 126.1v.2M147.1 125.4l.3 .4M147.4 125.8l-.1 .1-.4-.5 .4 .5M147.4 125.8v.1M147.7 125.1a2.27 2.27 0 0 1 .2 2.9l-18.5 7.5"/>
<path d="M147.9 125.3l.3 .1M148.2 125.1v.3M148.2 123.5l.5 .1M148.3 123.3h-.2l.1 .2M148.3 123.3v.1M148.3 125h.1M148.3 125l-.1 .1M148.3 125v.4h-.1M148.3 123.4l-.1 .1M148.3 123.4l.5 .2M148.6 124.1a.3 .3 0 0 1 .3 .2 .3 .3 0 0 1-.2 .4l-.2-.3zM148.7 124.1l-.1 .3 .3 .2"/>
<path d="M148.7 123.6a.85 .85 0 0 1 .6 .8 .85 .85 0 0 1-.4 .8l-.7-.2v.1M148.8 123.6a.85 .85 0 0 1 .6 .7 .85 .85 0 0 1-.4 .8M148.8 123.6h-.1M44.4 153.7h.1M50.4 144.4a13 13 0 0 0 3.2 6.1M51 146.5a17.1 17.1 0 0 0-6.5 6.2l-.2 .5 .1 .5M51.2 146.9a16.1 16.1 0 0 0-6.4 6 .62 .62 0 0 0 .1 .8 .62 .62 0 0 0 .8 .1 15.4 15.4 0 0 0 6.4-4.9l.1-.1a16 16 0 0 1-6.8 5.1h-.6l-.4-.2M52.8 151.2a.33 .33 0 0 1 .3 .1 .33 .33 0 0 1 .1 .4zM52.8 150.8l-.1-.1a.47 .47 0 0 0-.3 .5 .47 .47 0 0 0 .3 .4l.4 .4 .6 .3 5.8 20M52.9 143.8l.4 1.5 1 1.9M52.9 151.2l.3 .4M52.9 143.8l-2.5 .6"/>
<path d="M53 150.7l-.5 .1M53 150.7l-.2 .1M53 150.7l.3 .1M53.1 148.4a1.31 1.31 0 0 1 1.7 .7 1.68 1.68 0 0 1 .4 2.1 2.2 2.2 0 0 1-2.1-1.7l-.1-.4zM53.2 148.6a1.77 1.77 0 0 1 2 1.4 .64 .64 0 0 1 .2 .7 .64 .64 0 0 1-.6 .4 2.36 2.36 0 0 1-1.6-2.5zM53.2 150.6l.3 .1M53.2 150.6l.1 .4-.5-.2M53.2 150.6l.2-.1 .2 .1M53.4 148.4a2.38 2.38 0 0 0 1.9 2.5M53.5 150.7a1.46 1.46 0 0 0 1.8 .7M53.6 150.6a1.88 1.88 0 0 0 1.8 .8M53.6 150.6l-.1 .1"/>
<path d="M53.7 148.4l.1 .9M53.8 148.5a1.47 1.47 0 0 0 1.6 2M54.6 150.4l.8 .2M54.9 153.3a.43 .43 0 0 1 .4 .2 .43 .43 0 0 1 0 .5l-.4-.4zM55 153.3l.4 .6M55.3 151.4l.3 .1M55.5 151.3a2.12 2.12 0 0 0-.7-2.3 1.55 1.55 0 0 0-1.8-.8 2.74 2.74 0 0 0 1.5 3.1l.5 .2 .4-.1M55.5 151.3l-.2 .1M55.5 151.3l.2 .1M55.6 151.5l.1 .5M55.7 152l.5 .2M55.7 151.4l-.1 .1"/>
<path d="M55.7 151.4l.1 .5M55.8 151.9l-.1 .1M55.8 151.9l.6 .2M56.2 150.8l-.7 .5M56.2 152.2a.94 .94 0 0 1 .6 1.3l-.7-.3 5.7 20M56.2 152.6a.3 .3 0 0 1 .4 .1 .3 .3 0 0 1-.1 .4l-.3-.4zM56.3 153.3l5.6 19.8M56.3 150.6l-.2 .2M56.3 150.6l-.1 .2M56.3 150.6h.1M56.3 152.5l.4 .5M56.4 152.1a1.04 1.04 0 0 1 .6 1.3l-.1 .1"/>
<path d="M56.4 152.1l-.2 .1M56.7 153h.1M57.1 150.1l-.2 .1M57.1 150.1l-.9 .7M57.1 150v.1M57.9 149.4v.1M57.9 149.5l-.2 .1M57.9 149.5l-.9 .7M58.7 148.9l-.2 .1M58.7 148.9l-1 .7M58.7 148.8v.1M59.3 148.4l-.7 .6"/>
<path d="M59.4 148.3l-.1 .2M59.4 148.3l-.1 .1M59.4 148.2v.1M60.2 147.7h.1M60.3 147.7l-.3 .2M60.3 147.7l-1 .7M60.9 147.2l-.8 .6M61 147.1h.1M61 147.1l-.2 .2M61 147.1l-.1 .1M61.8 146.5l-.2 .2M61.8 146.5l-.9 .7"/>
<path d="M61.8 146.5h.1M62.4 146.1l-.7 .5M62.6 145.9l-.2 .2M62.6 145.9h.1M63.4 145.3h.1M63.4 145.3l-.2 .2M63.4 145.3l-.9 .8M64.2 144.7l-.2 .2M64.2 144.7l-.9 .8M64.2 144.7h.1M64.9 144.1l-.2 .3M64.9 144.1l-.9 .8"/>
<path d="M64.9 144.1h.1M65.7 143.6l-.2 .2M65.7 143.6l-.9 .7M65.7 143.5v.1M66.5 142.9v.1M66.5 143l-.2 .2M66.5 143l-.9 .7M67.3 142.4l-.2 .2M67.3 142.4l-.9 .7M67.3 142.3v.1M68.1 141.8l-.2 .2M68.1 141.8l-.9 .7"/>
<path d="M68.1 141.8h.1M68.9 141.2h.1M68.9 141.2l-.2 .2M68.9 141.2l-.9 .7M69.5 140.7l-.7 .7M69.7 140.6l-.2 .2M69.7 140.6l-.2 .1M69.7 140.6h.1M70.4 140l-.2 .2M70.4 140l-.9 .8M79.9 159.7l.1 .1M80 159.8l.5 .2"/>
<path d="M80 159.6l.2 .1M80 159.6l-.1 .1M80.2 159.7l-.2 .1M80.2 159.7l.4 .2M80.3 159.9a.96 .96 0 0 1 .9 1.2M80.4 159.8l.5-.4a1.04 1.04 0 0 1 .9 1.3l-.6 .4M80.5 160l.1 .1a.92 .92 0 0 1 .5 1.2l-.7-.2M80.6 159.9h.1a.97 .97 0 0 1 .5 1.2M80.6 159.9l-.1 .1M58.9 172.2l-.1-.1a.45 .45 0 0 0-.3 .4 .45 .45 0 0 0 .3 .5l.4 .4 .6 .2 .2 .5 .3 .1M58.9 172.2l.5 .1M59 172.5a.32 .32 0 0 1 .3 .2 .32 .32 0 0 1-.1 .3l-.3-.3z"/>
<path d="M59.1 172.5l.3 .4M59.1 172l-.4 .2M59.1 172l-.2 .2M59.1 172l.3 .2M59.4 172.9h.1M59.5 172.3h-.1M60.2 171.6h.1a.34 .34 0 0 1 .4 .2 .34 .34 0 0 1-.2 .5l-.3-.3zM60.3 174.2a1.58 1.58 0 0 1 1.8 .7l.2 .1M60.3 171.6l.1 .3 .3 .3M60.4 174.1l-.1 .1M60.4 174.1a2.23 2.23 0 0 0 .9 2.5 1.1 1.1 0 0 0 1.7 .4 2.32 2.32 0 0 0-.6-2M60.6 174.4a1.68 1.68 0 0 1 1.9 1.2 .79 .79 0 0 1-.2 1.4 2.39 2.39 0 0 1-1.7-2.5z"/>
<path d="M60.9 174.3a2.33 2.33 0 0 0 1.8 2.4M61 174.1a.63 .63 0 0 0-.6 .3 .63 .63 0 0 0 0 .7 2.65 2.65 0 0 0 2.1 2 1.09 1.09 0 0 0 0-1.7l-.3-.4M61.1 174.7a1.7 1.7 0 0 0 1.2 1.7M61.1 174.3l.1 .7M61.3 174.3l-.2 .5M61.8 173.2l.1 .2M61.9 173.1l.2 .1M61.9 173.4l.5 .1M61.9 173.1l-.1 .1M62.1 176.2l.7 .3M62.1 173.2l-.2 .2M62.1 173.2l.4 .2"/>
<path d="M62.2 174.7l.1 .3M62.3 174.6l-.1 .1M62.4 173.5a1.04 1.04 0 0 1 .6 1.3l-.7-.2M62.4 173.9l.2 .1 .2 .3a.31 .31 0 0 1-.4 0 .31 .31 0 0 1 0-.4zM62.4 174.7l.1 .2-.2 .1M62.5 173.9l.3 .4M62.5 173.4a1.08 1.08 0 0 1 .7 1.3l-.2 .1M62.5 173.4l-.1 .1M62.7 174.2h.1M62.8 176.3l-.4 .1M62.8 174.2h-.1M62.8 174.3h.1"/>
<path d="M63.5 173.6l.5 .4-.1-.2M63.6 173.6l.4 .4-.1-.2M63.7 173.5l.2 .3M64.3 173l.4 .4v-.2M64.4 173l.3 .4M64.5 172.9l.2 .3M64.7 173.2l.1 .2M65.1 172.4l.3 .4 .1-.2M65.2 172.4l.3 .4M65.2 172.3l.3 .3M65.5 172.6v.2M65.9 171.8l.3 .4h.1v-.2"/>
<path d="M65.9 171.8l.4 .4M66 171.7l.3 .3M66.3 172v.2M66.7 171.3l.3 .3 .1-.2M66.7 171.2l.4 .4M66.8 171.1l.3 .3M67.1 171.4v.2M67.5 170.7l.4 .4-.1-.2M67.5 170.6l.4 .4M67.6 170.6l.2 .3M67.8 170.9l.1 .1M68.2 170.1l.4 .4 .1-.2"/>
<path d="M68.3 170l.4 .5M68.4 170l.3 .3M68.7 170.3v.1M69 169.5l.4 .4h.1l-.1-.2M69.1 169.4l.4 .5M69.2 169.4l.2 .3M69.4 169.7l.1 .1M69.8 168.9l.4 .4v-.2M69.9 168.8l.3 .5M70 168.8l.2 .3M70.2 169.1v.1M70.6 168.3l.3 .4 .1-.2"/>
<path d="M70.7 168.2l.3 .5M70.7 168.2l.3 .3M71 168.5v.2M71.4 167.7l.3 .4 .1-.2M71.4 167.7l.4 .4M71.5 167.6l.3 .3M71.8 167.9v.2M72.2 167.1l.3 .4 .1-.2M72.2 167.1l.4 .4M72.3 167l.3 .3M72.6 167.3v.2M73 166.5l.4 .4-.1-.2"/>
<path d="M73.1 166.4l.2 .3M73.7 165.9l.5 .4-.1-.2M73.8 165.9l.4 .4M73.9 165.8l.2 .3M74.1 166.1l.1 .2M74.5 165.3l.4 .4h.1l-.1-.2M74.6 165.3l.3 .4M74.7 165.2l.2 .3M74.9 165.5l.1 .2M75.3 164.8l.4 .4v-.2M75.4 164.7l.3 .4M75.5 164.6l.2 .4"/>
<path d="M75.7 165v.1M76.1 164.2l.4 .4v-.2M76.2 164.1l.3 .5v-.2M76.2 164.1l.3 .3M76.9 163.6l.3 .4 .1-.2M76.9 163.5l.4 .5M77 163.5l.3 .3M77.3 163.8v.1M77.7 163l.3 .4 .1-.2M77.8 162.9l.3 .5v-.2M77.8 162.9l.3 .3M78.5 162.4l.3 .4v-.2"/>
<path d="M78.5 162.3l.4 .5-.1-.2M78.6 162.3l.2 .3M78.8 164.9l.8-.4a.57 .57 0 0 0 .6-.6 1.24 1.24 0 0 0-1.5 1.1l-.2 .5-15.7 11.7M79.2 161.8l.4 .4v-.2M79.3 161.8l.4 .4M79.4 161.7l.2 .3M79.6 162l.1 .2M80 161.2l.4 .3M80.1 163.8l-.3 .4-.8 .3M80.3 161.1l.1 .4M80.4 161.1h-.1M80.4 160.4a.33 .33 0 0 1 .4 .1 .33 .33 0 0 1 0 .4l-.2-.1z"/>
<path d="M80.5 161.1v.3l-.1 .1M80.5 160.3l.4 .5zM80.9 160.8h.1M80.9 161.3a1.81 1.81 0 0 1 .4 2.1l-1.2 .9M81.2 161.1l-.1 .2"/>
<circle cx="47.6" cy="50" r=".13"/>
</g>
<text font-size="5.6" x="194.6" y="199">A</text>
<g font-size="4.9">
<text x="208.6" y="186.8">Cooling Assembly</text>
<text x="220.8" y="199.3">EN-A0370-AA</text>
</g>
<g font-size="4.2">
<text x="105.2" y="13">ITEM NO.</text>
<text x="136.4" y="13">PART NUMBER</text>
<text x="198" y="13">DESCRIPTION</text>
<text x="254.7" y="13">QTY.</text>
<text x="113" y="19.8">1</text>
<text x="137.4" y="19.8">EN-57101-AA</text>
<text x="201.9" y="19.8">Radiator</text>
<text x="258.1" y="19.8">2</text>
<text x="75.8" y="25.8">3</text>
<text x="113" y="26">2</text>
<text x="137.4" y="26">EN-57102-AA</text>
<text x="200" y="26">Thermostat</text>
<text x="258.1" y="26">1</text>
<text x="113" y="32.3">3</text>
<text x="137.4" y="32.3">EN-57103-AA</text>
<text x="201.9" y="32.3">Hot Bottle</text>
<text x="258.1" y="32.3">1</text>
<text x="113" y="38.5">4</text>
<text x="137.4" y="38.5">EN-57104-AA</text>
<text x="199.7" y="38.5">Catch Can</text>
<text x="258.1" y="38.5">1</text>
<text x="113" y="44.8">5</text>
<text x="137.4" y="44.8">EN-57105-AA</text>
<text x="191.9" y="44.8">0.75&quot; 0.035 AL Tube</text>
<text x="258.1" y="44.8">7</text>
<text x="113" y="51">6</text>
<text x="137.4" y="51">EN-57106-AA</text>
<text x="191.7" y="51">0.75&quot; Rubber Elbow</text>
<text x="258.1" y="51">9</text>
<text x="82.9" y="82.4">6</text>
<text x="34.2" y="85.6">2</text>
<text x="21.9" y="106.9">4</text>
<text x="178.6" y="102.6">1</text>
<text x="102.3" y="147.5">5</text>
<text x="82.6" y="185.9">NOTES:</text>
</g>
<text font-size="3.5" x="148.9" y="194.7">MATERIAL</text>
<g font-size="3.4">
<text x="190.9" y="183.8">TITLE:</text>
<text x="160.3" y="186.8">SCALE: 1:16</text>
<text x="194" y="193.8">SIZE</text>
<text x="208.3" y="205.1">WEIGHT: LBS</text>
<text x="247.7" y="205.1">SHEET 1 OF 1</text>
</g>
<g font-size="3.2">
<text x="44.2" y="210.4">5</text>
<text x="94.6" y="210.3">4</text>
<text x="143.1" y="210.4">3</text>
<text x="193.2" y="210.3">2</text>
<text x="245.4" y="210.6">1</text>
</g>
<text font-size="3" x="14" y="212.9">SOLIDWORKS Educational Product. For Instructional Use Only.</text>
<text font-size="2.8" x="203.8" y="193.5">UW -MADISON PART NUMBER</text>
</svg>
